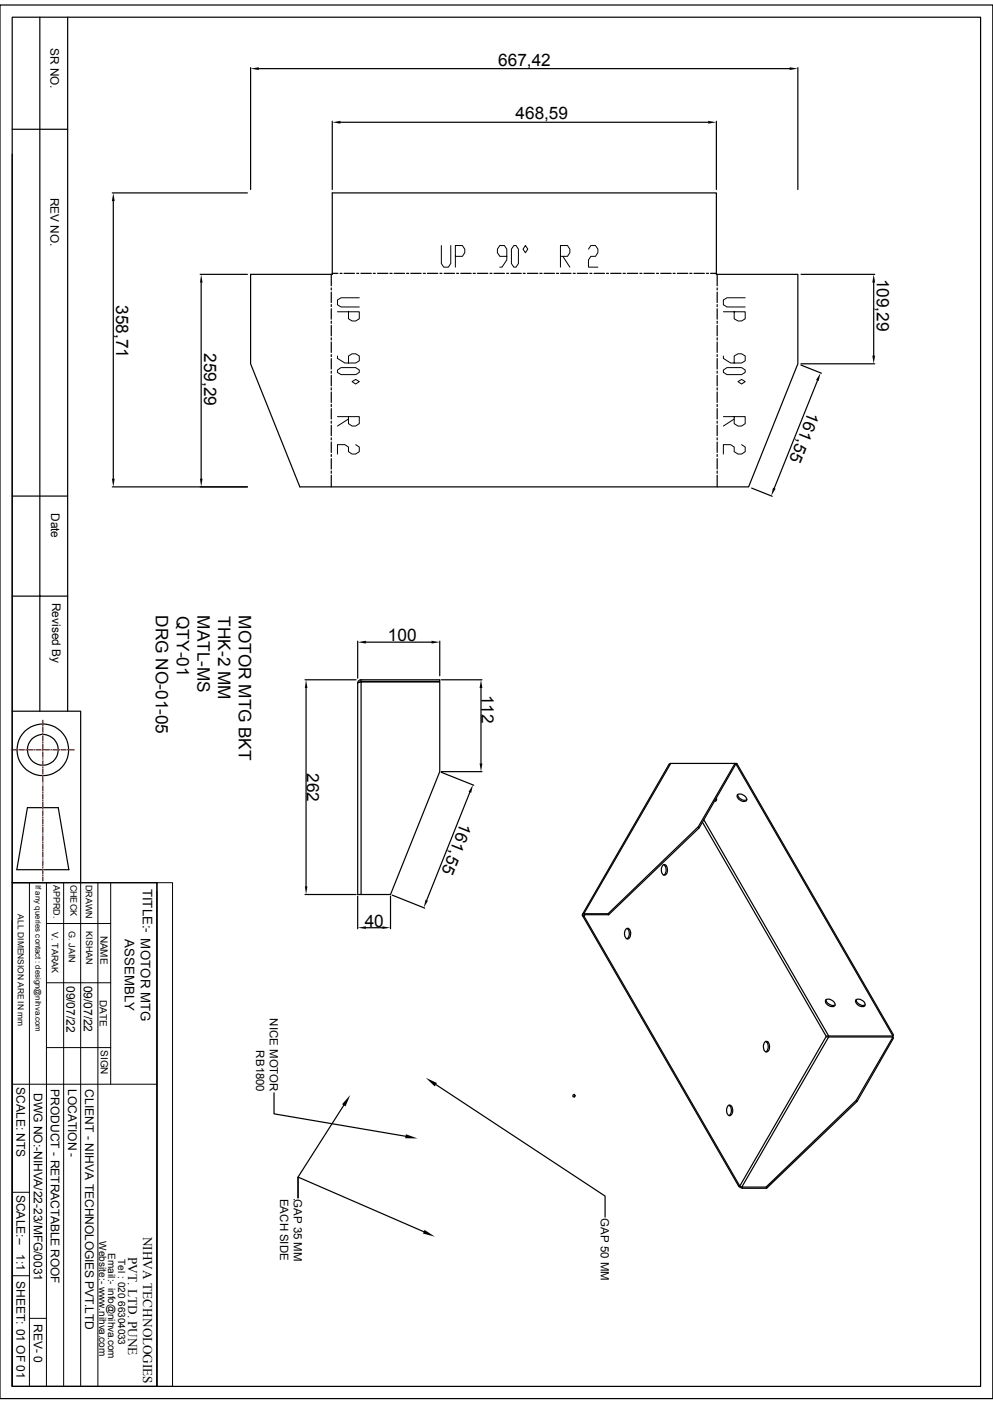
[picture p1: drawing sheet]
<svg xmlns="http://www.w3.org/2000/svg" width="210mm" height="297mm" viewBox="0 0 210 297" stroke-linecap="round" stroke-linejoin="round" font-family="sans-serif">
<g fill="none" stroke="#000" stroke-width=".25">
<path d="M0 1.1h210v294.8h-210zM2.6 3.6h204.8v289.7h-204.8zM8.4 3.6v146.9M14.3 3.6v146.9M53 14.3v25.8M54.7 14.5h112.3M168.7 14.3v25.8M2.6 32.6v117.9h14.5v36.2M2.6 27.3h11.7M70.3 25.7v14.4M72 25.9h77.8M151.5 25.7v14.4"/>
<path d="M23.7 40.8h28.6M24 42.5v58.8M42.3 58h10M42.5 59.8v41.5M53 58h17.3v-17.2h81.2v17.2h17.2v19l-10.4 26h-94.9l-10.4-26zM70.1 58v2.5M70.3 57.8h1.2M71.9 57.8h.4M72.8 57.8h2.2M75.4 57.8h.5M76.3 57.8h2.2M79 57.8h.4"/>
<path d="M79.8 57.8h2.2M82.5 57.8h.4M83.4 57.8h2.2M86 57.8h.4M86.9 57.8h2.2M89.5 57.8h.5M90.4 57.8h2.2M93 57.8h.5M93.9 57.8h2.2M96.6 57.8h.4M97.5 57.8h2.2M100.1 57.8h.4"/>
<path d="M101 57.8h2.2M103.6 57.8h.5M104.5 57.8h2.2M107.1 57.8h.5M108 57.8h2.2M110.7 57.8h.4M111.5 57.8h2.2M114.2 57.8h.4M115.1 57.8h2.2M117.7 57.8h.5M118.6 57.8h2.2M121.2 57.8h.5"/>
<path d="M122.1 57.8h2.2M124.8 57.8h.4M125.6 57.8h2.2M128.3 57.8h.4M129.2 57.8h2.2M131.8 57.8h.4M132.7 57.8h2.2M135.3 57.8h.5M136.2 57.8h2.2M138.9 57.8h.4M139.7 57.8h2.2M142.4 57.8h.4"/>
<path d="M143.3 57.8h2.2M145.9 57.8h.4M146.8 57.8h2.2M149.4 57.8h.5M150.3 57.8h1.2M151.7 58v2.5M169.4 58h15.6M184.8 59.8v15.4M70.1 60.9v.4M70.1 61.8v2.2M70.1 64.4v.5M70.1 65.3v2.2"/>
<path d="M70.1 67.9v.5M70.1 68.8v2.2M70.1 71.5v.4M70.1 72.3v2.2M70.1 75v.4M70.1 75.9v2.2M70.1 78.5v.5M70.1 79.4v2.2M151.7 60.9v.4M151.7 61.8v2.2M151.7 64.4v.5M151.7 65.3v2.2"/>
<path d="M151.7 67.9v.5M151.7 68.8v2.2M151.7 71.5v.4M151.7 72.3v2.2M151.7 75v.4M151.7 75.9v2.2M151.7 78.5v.5M151.7 79.4v2.2M169.4 77.2l4.3 1.8M169.4 77h15.6M70.1 82v.5M70.1 82.9v2.2"/>
<path d="M70.1 85.6v.4M70.1 86.4v2.2M70.1 89.1v.4M70.1 90v2.2M70.1 92.6v.4M70.1 93.5v2.2M70.1 96.1v.5M70.1 97v2.2M70.1 99.7v.4M151.7 82v.5M151.7 82.9v2.2M151.7 85.6v.4"/>
<path d="M151.7 86.4v2.2M151.7 89.1v.4M151.7 90v2.2M151.7 92.6v.4M151.7 93.5v2.2M151.7 96.1v.5M151.7 97v2.2M151.7 99.7v.4M172.9 80.5l-9.2 22.8M2.6 104.9h11.7M23.7 103h28.6M70.1 100.5v2.5"/>
<path d="M151.7 100.5v2.5M159 103.3l4.3 1.7M2.6 126.1h11.7M75.6 135.6v7.9M77.4 135.8h13.9M93 135.6v7.4M2.6 150.5v36.2M64.5 143.8h10.8M64.7 145.5v42M76.4 144.3h16.6v18.9l-10.4 26h-6.2zM76.4 144.3l-.8 .2v44.7h.8M76.4 143.8v.3l-.4 .3"/>
<path d="M76.4 143.8h16.6v.3h-16.6M76.4 143.8a.73 .73 0 0 0-.8 .7M93.3 143.8h8.6M101.7 145.5v16M5.8 170.9h6.5l2.3 13.1h-11zM93.3 163.4l6.9 2.7M93.3 163.2h8.6M99.4 167.6l-9.1 22.8M141.9 161.5h13.5l-7.7 13.4-19.1 18.4h-5.1zM141.9 161.5l-.4 .2-18.3 31.7M147.7 174.9l.2 .2-19.2 18.4M148.5 173.9l26.3 45.3-18.3 31.7"/>
<path d="M148.8 173.4l26.5 45.8h13.5M151.5 168.8v.5l-.4 .2M151.5 169.1l-.3 .1M155.6 161.7h.1l33.1 57.5M155.7 161.7l.1-.2h-.4l.2 .2-7.7 13.4M155.8 161.5l33.2 57.4-.2 .3M156 168.1a1.48 1.48 0 0 1 1.9 1.1 1.15 1.15 0 0 1-1.8-.2l-.2-.6zM156 168.1a1.42 1.42 0 0 0 1.9 1.1M2.6 186.7h30.6v106.6h-30.6zM2.6 194.8v98.5M64.5 189.2h10.8M75.6 189.6v6.9"/>
<path d="M77.4 196.3h3.5M82.6 189.6v6.9M82.9 189.4l6.9 2.7M123.2 193.8h.3M123.2 193.8l33 57.1M123.5 193.8l33 57.1h-.3M123.6 193.5l-.1 .3M123.7 193.5l-.2 .3M128.6 193.3l.1 .2M128.7 193.5h-5l-.2-.2-.3 .1v.4M132.4 196.5l.2-.1a.91 .91 0 0 1 .7 1.4 .59 .59 0 0 1-.3 .7 .59 .59 0 0 1-.7-.2 1.57 1.57 0 0 1 .1-1.8zM132.6 196.4l.3 .3"/>
<path d="M132.9 196.7a1.45 1.45 0 0 1-.3 1.9M140.2 183a.67 .67 0 0 1 .7 .1 .67 .67 0 0 1 .2 .7 .88 .88 0 0 1-.8 1.3 1.53 1.53 0 0 1-.1-2.1zM140.4 182.9a1.43 1.43 0 0 1 0 2.2M174.7 211.5a1.38 1.38 0 0 1 1.9 1.2 1.25 1.25 0 0 1-1.4 0 1.25 1.25 0 0 1-.5-1.2zM174.7 211.5a1.49 1.49 0 0 0 1.9 1.1M175.3 219.2h-.5l.5 .2M181.1 211.5a1.36 1.36 0 0 1 1.8 1.2 1.29 1.29 0 0 1-1.9-1.1zM181.1 211.5a1.54 1.54 0 0 0 1.9 1.1M188.8 219.4l.2 .2-7.7 13.4M58 231.2v4.4l27.8 4.8M72.7 233.8l-9.7 15.2v4.4v-4.4l26.6 11.6M92.2 229.4l35.8 23.6v4.5"/>
<path d="M121.6 231.8l-.1-.3-.2 .1h-.1v.4M121.6 231.8l-.1 .2M121.6 231.8l-.1 .2h-.3M154 233.9a.66 .66 0 0 1 .7 .1 .66 .66 0 0 1 .2 .7 .93 .93 0 0 1-.8 1.3 1.53 1.53 0 0 1-.1-2.1zM154.2 233.8a1.43 1.43 0 0 1 0 2.2M161.8 220.4l.1-.1a1.17 1.17 0 0 1 .7 1.9 .58 .58 0 0 1-.7 .3 .58 .58 0 0 1-.4-.7v-.8zM162 220.3l.3 .3M162.3 220.6a1.49 1.49 0 0 1-.3 1.9M181.1 232.7l7.7-13.3h-13.5l-18.4 31.7h5.1M156.2 250.9l.2 .2 .7 .3M156.5 250.9l.6 .5h5M162 251.1l19.1-18.4 .2 .3-19.2 18.4z"/>
<circle cx="9.1" cy="158.6" r="5.5"/>
<circle cx="9.1" cy="158.6" r="3.3"/>
</g>
<g fill="none" stroke="#000" stroke-width=".21">
<path d="M93.3 51.9v3.9l.6 .7h.9l.5-.7v-3.9M96.3 54.2h1.5l.5-.7v-.8l-.5-.8h-1.5v4.6M107.2 54.2h-1.5l-.5-.7v-.8l.5-.8h1l.5 .8v2.3l-1 1.5h-.5M108.7 51.9h.4l.5 .8v3.1l-.5 .7h-.4l-.5-.7v-3.1zM111.1 51.9l.5 .8-.5 .8-.5-.8zM118.5 54.2h1.5l.5-.7v-.8l-.5-.8h-1.5v4.6M119 54.2l1.5 2.3M124.5 52.7l.5-.8h.9l.5 .8v.8l-.5 .7h-.9l-.5 .8v1.5h1.9M71.4 78.3l.7-.5h3.1l.8 .5v.5l-.8 .4h-3.1l-.7-.4zM71.4 66h4.6v1.4l-.8 .5h-.7l-.8-.5v-1.4M71.4 75.3v.5l1.5 1h2.3l.8-.5v-1l-.8-.5h-.7l-.8 .5v1.5M76 63h-3.9l-.7 .5v1l.7 .4h3.9"/>
<path d="M153 66h4.6v1.4l-.8 .5h-.7l-.8-.5v-1.4M153 78.3l.8-.5h3l.8 .5v.5l-.8 .4h-3l-.8-.4zM153 75.3v.5l1.5 1h2.3l.8-.5v-1l-.8-.5h-.7l-.8 .5v1.5M157.6 63h-3.8l-.8 .5v1l.8 .4h3.8M71.4 88.1h4.6v1.5l-.8 .5h-.7l-.8-.5v-1.5M73.7 88.6l-2.3 1.5M74.5 80.7l.7-.4 .8 .4-.8 .5zM75.2 94.1l.8 .5v.9l-.8 .6h-.7l-.8-.6v-.9l-.8-.5h-1.5v2M153 88.1h4.6v1.5l-.8 .5h-.7l-.8-.5v-1.5M155.3 88.6l-2.3 1.5M156.1 80.7l.7-.4 .8 .4-.8 .5zM156.8 94.1l.8 .5v.9l-.8 .6h-.7l-.8-.6v-.9l-.8-.5h-1.5v2"/>
<path d="M2.6 186.7h30.6M6.2 186.7v106.6M9.8 195.4h13.6M9.8 186.7v106.6M13.5 186.7v106.6M17.1 186.7v106.6M20.7 186.7v106.6M23.4 186.7v42.7M33.2 186.7h3.3v106.6h-3.3zM33.2 188.6v104.7M9.8 207.9h13.6M2.6 229.4h30.6"/>
<path d="M9.8 221.6h13.6M2.6 252.2h3.6M2.6 269.9h3.6M6.2 278.9h3.6"/>
</g>
<g fill="#000">
<path d="M53 14.5l1.7-.3v.6zM167 14.2l1.7 .3-1.7 .3zM70.3 25.9l1.7-.3v.6zM149.8 25.6l1.7 .3-1.7 .3zM24 40.8l.3 1.7h-.6zM42.5 58l.3 1.8h-.5zM184.8 58l.3 1.8h-.6zM184.5 75.2h.6l-.3 1.8zM173.5 78.9l-.4 1.7-.5-.2zM23.7 101.3h.6l-.3 1.7zM42.3 101.3h.5l-.3 1.7zM163.5 103.2l.5 .2-.9 1.5z"/>
<path d="M75.6 135.8l1.8-.2v.5zM91.3 135.6l1.7 .2-1.7 .3zM64.7 143.8l.3 1.7h-.5zM101.7 143.8l.3 1.7h-.6zM100 166l-.3 1.7-.6-.2zM101.4 161.5h.6l-.3 1.7zM64.5 187.5h.5l-.3 1.7zM75.6 196.3l1.8-.3v.5zM80.9 196l1.7 .3-1.7 .2zM90 190.3l.5 .2-.9 1.5zM74.1 231.6l-1 2.5-.8-.5zM85.9 239.9l2.4 .9h-2.6z"/>
<path d="M90 228l2.4 1.1-.5 .7zM89.8 260.2l2.2 1.4-2.5-.7z"/>
</g>
<g fill="none" stroke="#f00" stroke-width=".25">
<path d="M2.4 158.6h1M3.7 158.6h.2M4.1 158.6h1.1M5.4 158.6h.2M5.9 158.6h1.1M7.2 158.6h.2M7.6 158.6h1.1M8.9 158.6h.3M9.1 152.4v.8M9.1 153.4v.2M9.1 153.8v1.1M9.1 155.2v.2"/>
<path d="M9.1 155.6v1.1M9.1 156.9v.2M9.1 157.4v1.1M9.1 158.7v.2M9.1 159.1v1.1M9.4 158.6h1.1M10.7 158.6h.2M11.1 158.6h1.1M12.5 158.6h.2M12.9 158.6h1.1M14.2 158.6h.2M14.7 158.6h1"/>
<path d="M9.1 160.4v.3M9.1 160.9v1.1M9.1 162.2v.2M9.1 162.6v1.1M9.1 164v.2M9.1 164.4v1.1M9.1 165.7v.2M9.1 166.2v1.1M9.1 167.5v.2M9.1 167.9v1.1M9.1 169.2v.3M9.1 169.7v1.1"/>
<path d="M9.1 171v.2M9.1 171.5v1.1M9.1 172.8v.2M9.1 173.2v1.1M9.1 174.5v.3M9.1 175v1.1M9.1 176.3v.2M9.1 176.7v1.1M9.1 178.1v.2M9.1 178.5v1.1M9.1 179.8v.2M9.1 180.3v1.1"/>
<path d="M9.1 181.6v.2M9.1 182v1.1M9.1 183.3v.3M9.1 183.8v1.1M9.1 185.1v.2M9.1 185.5v.9"/>
</g>
<g font-size="3.6">
<text x="105.4" y="13.9">667,42</text>
<text x="109" y="25.2">468,59</text>
<text x="185.4" y="58.9" transform="rotate(90 185.4 58.9)">109,29</text>
<text x="24.6" y="64.5" transform="rotate(90 24.6 64.5)">358,71</text>
<text x="43.2" y="74.7" transform="rotate(90 43.2 74.7)">259,29</text>
<text x="171" y="86.9" transform="rotate(112 171 86.9)">161,5</text>
<text x="33" y="130.2" transform="rotate(90 33 130.2)">DRG NO-01-05</text>
<text x="37.4" y="130.3" transform="rotate(90 37.4 130.3)">QTY-01</text>
<text x="41.7" y="130.2" transform="rotate(90 41.7 130.2)">MATL-MS</text>
<text x="46.1" y="130.4" transform="rotate(90 46.1 130.4)">THK-2 MM</text>
<text x="50.5" y="130.2" transform="rotate(90 50.5 130.2)">MOTOR MTG BKT</text>
<text x="82" y="135.7">100</text>
<text x="101.9" y="147" transform="rotate(90 101.9 147)">112</text>
<text x="64.9" y="163.5" transform="rotate(90 64.9 163.5)">262</text>
<text x="97.5" y="174" transform="rotate(112 97.5 174)">161,5</text>
<text x="77.1" y="196.1">40</text>
</g>
<g font-size="2.8">
<text x="30.2" y="188" transform="rotate(90 30.2 188)">TITLE:- MOTOR MTG</text>
<text x="26.4" y="198.7" transform="rotate(90 26.4 198.7)">ASSEMBLY</text>
<text x="30.3" y="261.6" transform="rotate(90 30.3 261.6)">NIHVA TECHNOLOGIES</text>
<text x="27.1" y="265.9" transform="rotate(90 27.1 265.9)">PVT. LTD. PUNE</text>
</g>
<g font-size="2.5">
<text x="10.7" y="10.1" transform="rotate(90 10.7 10.1)">SR NO.</text>
<text x="10.7" y="41.8" transform="rotate(90 10.7 41.8)">REV NO.</text>
<text x="10.8" y="108.5" transform="rotate(90 10.8 108.5)">Date</text>
<text x="11" y="127.5" transform="rotate(90 11 127.5)">Revised By</text>
<text x="14.1" y="208.5" transform="rotate(90 14.1 208.5)">09/07/22</text>
<text x="17.7" y="208.5" transform="rotate(90 17.7 208.5)">09/07/22</text>
<text x="3.5" y="230" transform="rotate(90 3.5 230)">SCALE: NTS</text>
<text x="7.2" y="231.2" transform="rotate(90 7.2 231.2)">DWG NO:-NIHVA/22-23/MFG/0031</text>
<text x="10.8" y="230.3" transform="rotate(90 10.8 230.3)">PRODUCT - RETRACTABLE ROOF</text>
<text x="14.4" y="230.3" transform="rotate(90 14.4 230.3)">LOCATION -</text>
<text x="18" y="230.4" transform="rotate(90 18 230.4)">CLIENT - NIHVA TECHNOLOGIES PVT.LTD</text>
<text x="3.5" y="252.7" transform="rotate(90 3.5 252.7)">SCALE:--</text>
<text x="3.5" y="265.3" transform="rotate(90 3.5 265.3)">1:1</text>
<text x="3.5" y="271" transform="rotate(90 3.5 271)">SHEET: 01 OF 01</text>
<text x="7.2" y="280" transform="rotate(90 7.2 280)">REV- 0</text>
</g>
<g font-size="2.4">
<text x="57.1" y="215.4" transform="rotate(90 57.1 215.4)">NICE MOTOR</text>
<text x="54.2" y="222.2" transform="rotate(90 54.2 222.2)">RB1800</text>
<text x="59.2" y="253.6" transform="rotate(90 59.2 253.6)">EACH SIDE</text>
<text x="62.1" y="253.5" transform="rotate(90 62.1 253.5)">.</text>
<text x="62.1" y="253.6" transform="rotate(90 62.1 253.6)">GAP 35 MM</text>
<text x="127.1" y="257.7" transform="rotate(90 127.1 257.7)">GAP 50 MM</text>
</g>
<g font-size="2.1">
<text x="21.3" y="197.9" transform="rotate(90 21.3 197.9)">NAME</text>
<text x="21.1" y="211.5" transform="rotate(90 21.1 211.5)">DATE</text>
<text x="21.3" y="222.1" transform="rotate(90 21.3 222.1)">SIGN</text>
<text x="21" y="262.6" transform="rotate(90 21 262.6)">Website:- www.nihva.com</text>
<text x="22.9" y="265" transform="rotate(90 22.9 265)">Email:- info@nihva.com</text>
<text x="25" y="266.3" transform="rotate(90 25 266.3)">Tel : 020 66304033</text>
</g>
<g font-size="1.9">
<text x="11.3" y="187.2" transform="rotate(90 11.3 187.2)">APPRD.</text>
<text x="14.9" y="187.1" transform="rotate(90 14.9 187.1)">CHECK</text>
<text x="18.1" y="187.2" transform="rotate(90 18.1 187.2)">DRAWN</text>
<text x="11" y="197.1" transform="rotate(90 11 197.1)">V. TARAK</text>
<text x="14.6" y="197" transform="rotate(90 14.6 197)">G. JAIN</text>
<text x="18.2" y="197" transform="rotate(90 18.2 197)">KISHAN</text>
</g>
<text font-size="1.8" x="3.8" y="193.4" transform="rotate(90 3.8 193.4)">ALL DIMENSION ARE IN mm</text>
<text font-size="1.7" x="7.5" y="187.2" transform="rotate(90 7.5 187.2)">If any queries contact : design@nihva.com</text>
</svg>
